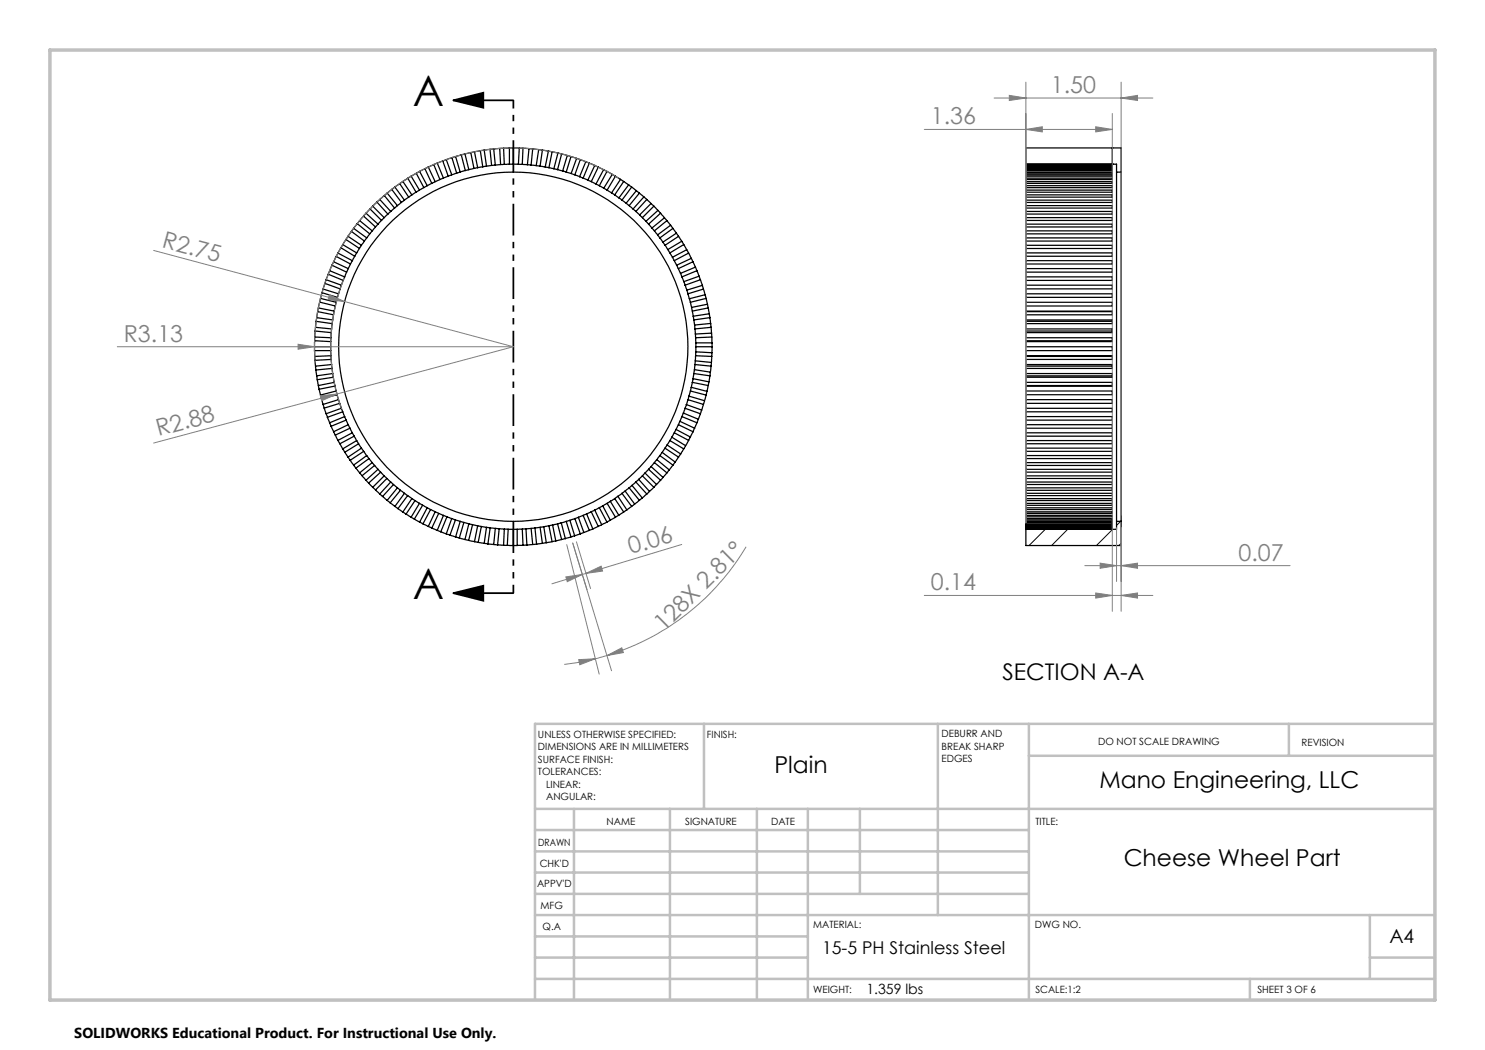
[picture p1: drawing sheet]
<svg xmlns="http://www.w3.org/2000/svg" width="297mm" height="210mm" viewBox="0 0 297 210" stroke-linecap="round" stroke-linejoin="round" font-family="sans-serif">
<g fill="none" stroke="#000" stroke-width=".25">
<path d="M76 39.9l-.6 .5M76 39.9l2.1 2.4M76.9 39.1l-.9 .8M76.9 39.1l2 2.5M77.4 38.6l-.5 .5M77.4 38.6l2.1 2.5M78.4 37.9l-1 .7M78.4 37.9l1.9 2.6M79 37.4l-.6 .5M79 37.4l1.9 2.6M79.9 36.7l-.9 .7M79.9 36.7l1.8 2.7"/>
<path d="M80.6 36.3l-.7 .4M80.6 36.3l1.8 2.7M81.6 35.7l-1 .6M81.6 35.7l1.6 2.7M81.7 39.4l-.8 .6M82.2 35.2l-.6 .5M82.2 35.2l1.7 2.8M82.4 39l-.7 .4M83.2 38.4l-.8 .6M83.3 34.7l-1.1 .5M83.3 34.7l1.5 2.8M83.9 38l-.7 .4"/>
<path d="M83.9 34.3l-.6 .4M83.9 34.3l1.5 2.8M84.8 37.5l-.9 .5M85 33.8l-1.1 .5M85 33.8l1.4 2.9M85.4 37.1l-.6 .4M85.7 33.4l-.7 .4M85.7 33.4l1.3 2.9M86.4 36.7l-1 .4M86.7 32.9l-1 .5M86.7 32.9l1.3 3M87 36.3l-.6 .4"/>
<path d="M87.5 32.6l-.8 .3M87.5 32.6l1.2 3M88 35.9l-1 .4M88.5 32.2l-1 .4M88.5 32.2l1.1 3M88.7 35.6l-.7 .3M89.3 31.9l-.8 .3M89.3 31.9l1 3.1M89.6 35.2l-.9 .4M90.3 35l-.7 .2M90.4 31.5l-1.1 .4M90.4 31.5l.9 3.1"/>
<path d="M91.1 31.3l-.7 .2M91.1 31.3l.9 3.1M91.3 34.6l-1 .4M92 34.4l-.7 .2M92.3 31l-1.2 .3M92.3 31l.8 3.1M93 30.8l-.7 .2M93 30.8l.8 3.1M93.1 34.1l-1.1 .3M93.8 33.9l-.7 .2M94.2 30.5l-1.2 .3M94.2 30.5l.6 3.2"/>
<path d="M94.8 33.7l-1 .2M94.9 30.4l-.7 .1M94.9 30.4l.6 3.1M95.5 33.5l-.7 .2M96.1 30.2l-1.2 .2M96.1 30.2l.5 3.2M96.6 33.4l-1.1 .1M96.8 30l-.7 .2M96.8 30l.5 3.2M97.3 33.2l-.7 .2M98 29.9l-1.2 .1M98 29.9l.3 3.2"/>
<path d="M98.3 33.1l-1 .1M98.7 29.8l-.7 .1M98.7 29.8l.4 3.2M99.1 33l-.8 .1M99.9 29.7l-1.2 .1M99.9 29.7l.2 3.2M100.1 32.9l-1 .1M100.7 29.7h-.8M100.7 29.7l.2 3.2M100.9 32.9h-.8M101.9 32.8l-1 .1M101.9 29.6l-1.2 .1"/>
<path d="M101.9 32.8h.8M101.9 29.6h.8M101.9 29.6v3.2M102.7 32.8h1M102.7 29.6h1.2M102.7 29.6v3.2M103.7 32.8l.8 .1M103.9 29.6l.7 .1M103.9 29.6l-.2 3.2M104.5 32.9h1M104.6 29.7h1.2M104.6 29.7l-.1 3.2"/>
<path d="M105.5 32.9l.7 .1M105.8 29.7l.7 .1M105.8 29.7l-.3 3.2M106.2 33l1 .1M106.5 29.8l1.2 .1M106.5 29.8l-.3 3.2M107.2 33.1l.8 .1M107.7 29.9l.8 .1M107.7 29.9l-.5 3.2M108 33.2l1 .2M108.5 30l1.2 .2M108.5 30l-.5 3.2"/>
<path d="M109 33.4l.8 .1M109.7 30.2l.7 .2M109.7 30.2l-.7 3.2M109.8 33.5l1 .3M110.4 30.4l1.2 .2M110.4 30.4l-.6 3.1M110.8 33.8l.7 .1M111.5 33.9l1 .3M111.6 30.6l.7 .2M111.6 30.6l-.8 3.2M112.3 30.8l1.2 .3M112.3 30.8l-.8 3.1"/>
<path d="M112.5 34.2l.7 .2M113.2 34.4l1 .3M113.5 31.1l.7 .2M113.5 31.1l-1 3.1M114.2 31.3l1.1 .4M114.2 31.3l-1 3.1M114.2 34.7l.8 .3M115 35l.9 .3M115.3 31.7l.8 .2M115.3 31.7l-1.1 3M115.9 35.3l.7 .3M116.1 31.9l1.1 .4"/>
<path d="M116.1 31.9l-1.1 3.1M116.6 35.6l1 .4M117.2 32.3l.7 .3M117.2 32.3l-1.3 3M117.6 36l.7 .3M117.9 32.6l1.1 .5M117.9 32.6l-1.3 3M118.3 36.3l.9 .5M119 33.1l.7 .3M119 33.1l-1.4 2.9M119.2 36.8l.7 .3M119.7 33.4l1 .5"/>
<path d="M119.7 33.4l-1.4 2.9M119.9 37.1l.9 .5M120.7 33.9l.7 .4M120.7 33.9l-1.5 2.9M120.8 37.6l.6 .4M121.4 34.3l1 .6M121.4 34.3l-1.5 2.8M121.4 38l.9 .6M122.3 38.6l.6 .4M122.4 34.9l.7 .3M122.4 34.9l-1.6 2.7M122.9 39l.9 .6"/>
<path d="M123.1 35.2l1 .7M123.1 35.2l-1.7 2.8M123.8 39.6l.6 .4M124.1 35.9l.6 .4M124.1 35.9l-1.8 2.7M124.7 36.3l1 .7M124.7 36.3l-1.8 2.7M125.7 37l.6 .4M125.7 37l-1.9 2.6M126.3 37.4l1 .7M126.3 37.4l-1.9 2.6M127.3 38.1l.6 .5"/>
<path d="M127.3 38.1l-2.1 2.5M127.9 38.6l.9 .8M127.9 38.6l-2.1 2.5M128.8 39.4l.6 .5M128.8 39.4l-2.2 2.4M129.4 39.9l.8 .8M129.4 39.9l-2.2 2.4M205.2 39.4v.6M205.2 39h17.3v.4h-17.3M205.2 38.4v.6M205.2 38h17.3v.4h-17.3M205.2 37.5v.5"/>
<path d="M205.2 37.1h17.3v.4h-17.3M205.2 36.7v.4M205.2 36.3h17.3v.4h-17.3M205.2 35.9v.4M205.2 35.6h17.3v.3h-17.3M205.2 35.2v.4M205.2 35h17.3v.2h-17.3M205.2 34.6v.4M205.2 34.4h17.3v.2h-17.3M205.2 34.1v.3M205.2 33.9h17.3v.2h-17.3M205.2 33.7v.2"/>
<path d="M205.2 33.5h17.3v.2h-17.3M205.2 33.4v.1M205.2 33.2h17.3v.2h-17.3M205.2 33.1v.1M205.2 33h17.3l-17.3 .1M205.2 32.9v.1M205.2 32.8v.1M205.2 32.8h18.1v1.6M205.2 32.9v-3.3h19v4.8M205.2 33v.1M205.2 33.2v.2M205.2 33.5v.2"/>
<path d="M205.2 33.9v.2M205.2 34.4v.2M205.2 35v.2M205.2 35.6v.3M205.2 36.3v.4M205.2 37.1v.4M205.2 38v.4M205.2 39v.4M222.5 32.9h-17.3M222.5 32.8h.1M222.5 29.6v3.2M223.3 34.4v69.9"/>
<path d="M223.3 34.4h.9M224.2 34.4v69.9M64.1 59.7l-.2 .7M64.1 59.7l3.1 .8M64.4 58.6l-.3 1.1M64.4 58.6l3.1 .9M64.6 57.8l-.2 .8M64.6 57.8l3.1 1M65 56.7l-.4 1.1M65 56.7l3 1.1M65.2 55.9l-.2 .8M65.2 55.9l3.1 1.1"/>
<path d="M65.7 54.8l-.5 1.1M65.7 54.8l3 1.3M65.9 54.1l-.2 .7M65.9 54.1l3 1.3M66.4 53l-.5 1.1M66.4 53l2.9 1.4M66.7 52.3l-.3 .7M66.7 52.3l2.9 1.4M67.2 51.3l-.5 1M67.2 51.3l2.9 1.5M67.5 59.5l-.3 1M67.6 50.6l-.4 .7"/>
<path d="M67.6 50.6l2.8 1.5M67.7 58.8l-.2 .7M68 57.8l-.3 1M68.2 49.6l-.6 1M68.2 49.6l2.7 1.7M68.3 57l-.3 .8M68.5 48.9l-.3 .7M68.5 48.9l2.8 1.7M68.7 56.1l-.4 .9M68.9 55.4l-.2 .7M69.2 47.9l-.7 1M69.2 47.9l2.7 1.8"/>
<path d="M69.3 54.4l-.4 1M69.6 47.3l-.4 .6M69.6 47.3l2.7 1.8M69.6 53.7l-.3 .7M70.1 52.8l-.5 .9M70.3 46.3l-.7 1M70.3 46.3l2.6 1.9M70.4 52.1l-.3 .7M70.7 45.7l-.4 .6M70.7 45.7l2.6 1.9M70.9 51.3l-.5 .8M71.3 50.6l-.4 .7"/>
<path d="M71.4 44.7l-.7 1M71.4 44.7l2.5 2.1M71.9 49.7l-.6 .9M71.9 44.1l-.5 .6M71.9 44.1l2.5 2.1M72.3 49.1l-.4 .6M72.7 43.2l-.8 .9M72.7 43.2l2.4 2.2M72.9 48.2l-.6 .9M73.2 42.6l-.5 .6M73.2 42.6l2.4 2.2M73.3 47.6l-.4 .6"/>
<path d="M73.9 46.8l-.6 .8M74 41.8l-.8 .8M74 41.8l2.3 2.3M74.4 46.2l-.5 .6M74.5 41.2l-.5 .6M74.5 41.2l2.3 2.3M75.1 45.4l-.7 .8M75.4 40.4l-.9 .8M75.4 40.4l2.2 2.4M75.6 44.8l-.5 .6M76.3 44.1l-.7 .7M76.8 43.5l-.5 .6"/>
<path d="M77.6 42.8l-.8 .7M78.1 42.3l-.5 .5M78.9 41.6l-.8 .7M79.5 41.1l-.6 .5M80.3 40.5l-.8 .6M80.9 40l-.6 .5M124.4 40l.8 .6M125.2 40.6l.6 .5M125.8 41.1l.8 .7M126.6 41.8l.6 .5M127.2 42.3l.7 .7M127.9 43l.6 .5"/>
<path d="M128.5 43.5l.7 .8M129.2 44.3l.5 .5M129.7 44.8l.7 .8M130.2 40.7l.6 .5M130.2 40.7l-2.3 2.3M130.4 45.6l.5 .6M130.8 41.2l.8 .9M130.8 41.2l-2.3 2.3M130.9 46.2l.6 .8M131.5 47l.5 .6M131.6 42.1l.5 .5M131.6 42.1l-2.4 2.2"/>
<path d="M132 47.6l.6 .8M132.1 42.6l.8 1M132.1 42.6l-2.4 2.2M132.6 48.4l.4 .7M132.9 43.6l.5 .5M132.9 43.6l-2.5 2M133 49.1l.6 .8M133.4 44.1l.7 .9M133.4 44.1l-2.5 2.1M133.6 49.9l.4 .7M134 50.6l.5 .9M134.1 45l.5 .7"/>
<path d="M134.1 45l-2.6 2M134.5 51.5l.4 .6M134.6 45.7l.7 .9M134.6 45.7l-2.6 1.9M134.9 52.1l.4 .9M135.3 46.6l.4 .7M135.3 46.6l-2.7 1.8M135.3 53l.4 .7M135.7 53.7l.4 1M135.7 47.3l.6 1M135.7 47.3l-2.7 1.8M136.1 54.7l.3 .7"/>
<path d="M136.3 48.3l.4 .6M136.3 48.3l-2.7 1.6M136.4 55.4l.4 .9M136.7 48.9l.6 1M136.7 48.9l-2.7 1.7M136.8 56.3l.2 .7M137 57l.4 1M137.3 49.9l.4 .7M137.3 49.9l-2.8 1.6M137.4 58l.2 .8M137.6 58.8l.3 1M137.7 50.6l.6 1.1"/>
<path d="M137.7 50.6l-2.8 1.5M137.9 59.8l.2 .7M138.3 51.7l.3 .6M138.3 51.7l-3 1.3M138.6 52.3l.5 1.1M138.6 52.3l-2.9 1.4M139.1 53.4l.3 .7M139.1 53.4l-3 1.3M139.4 54.1l.4 1.1M139.4 54.1l-3 1.3M139.8 55.2l.3 .7M139.8 55.2l-3 1.1"/>
<path d="M140.1 55.9l.4 1.2M140.1 55.9l-3.1 1.1M140.5 57.1l.2 .7M140.5 57.1l-3.1 .9M140.7 57.8l.3 1.1M140.7 57.8l-3.1 1M141 58.9l.2 .8M141 58.9l-3.1 .9M141.2 59.7l.3 1.1M141.2 59.7l-3.1 .8M205.2 59.5v1M205.2 58.8h17.3v.7h-17.3"/>
<path d="M205.2 57.8v1M205.2 57h17.3v.8h-17.3M205.2 56.1v.9M205.2 55.4h17.3v.7h-17.3M205.2 54.4v1M205.2 53.7h17.3v.7h-17.3M205.2 52.8v.9M205.2 52.1h17.3v.7h-17.3M205.2 51.3v.8M205.2 50.6h17.3v.7h-17.3M205.2 49.7v.9M205.2 49.1h17.3v.6h-17.3"/>
<path d="M205.2 48.2v.9M205.2 47.6h17.3v.6h-17.3M205.2 46.8v.8M205.2 46.2h17.3v.6h-17.3M205.2 45.4v.8M205.2 44.8h17.3v.6h-17.3M205.2 44.1v.7M205.2 43.5h17.3v.6h-17.3M205.2 42.8v.7M205.2 42.3h17.3v.5h-17.3M205.2 41.6v.7M205.2 41.1h17.3v.5h-17.3"/>
<path d="M205.2 40.5v.6M205.2 40h17.3v.5h-17.3M205.2 40v.5M205.2 41.1v.5M205.2 42.3v.5M205.2 43.5v.6M205.2 44.8v.6M205.2 46.2v.6M205.2 47.6v.6M205.2 49.1v.6M205.2 50.6v.7M205.2 52.1v.7"/>
<path d="M205.2 53.7v.7M205.2 55.4v.7M205.2 57v.8M205.2 58.8v.7M62.9 70.1v1.2M62.9 69.3v.8M62.9 70.1h3.2M62.9 69.3h3.2M62.9 68.1v1.2M62.9 71.3l.1 .8M62.9 67.4v.7M62.9 68.1l3.2 .2"/>
<path d="M62.9 67.4l3.3 .1M63 72.1l.1 1.1M63 66.2l-.1 1.2M63 66.2l3.3 .3M63.1 73.2l.1 .8M63.1 65.5l-.1 .7M63.1 65.5l3.2 .3M63.2 74l.1 1.2M63.2 64.3l-.1 1.2M63.2 64.3l3.2 .4M63.3 75.2l.2 .7M63.3 63.5l-.1 .8"/>
<path d="M63.3 63.5l3.2 .5M63.5 75.9l.2 1.2M63.5 62.3l-.2 1.2M63.5 62.3l3.2 .7M63.7 77.1l.1 .7M63.7 61.6l-.2 .7M63.7 61.6l3.2 .6M63.8 77.8l.3 1.2M63.9 60.4l-.2 1.2M63.9 60.4l3.2 .8M64.1 79l.2 .8M64.3 79.8l.3 1.1"/>
<path d="M66.1 70.1l.1 1M66.1 68.3v1M66.1 69.3v.8M66.2 71.1v.8M66.2 67.5l-.1 .8M66.2 71.1l-3.3 .2M66.2 71.9l.1 1M66.2 71.9l-3.2 .2M66.3 66.5l-.1 1M66.3 72.9l.1 .8M66.3 65.8v.7M66.3 72.9l-3.2 .3"/>
<path d="M66.4 73.7l.1 1M66.4 73.7l-3.2 .3M66.4 64.7l-.1 1.1M66.5 74.7l.2 .8M66.5 64l-.1 .7M66.5 74.7l-3.2 .5M66.7 75.5l.2 1M66.7 75.5l-3.2 .4M66.7 63l-.2 1M66.9 76.5l.1 .7M66.9 62.2l-.2 .8M66.9 76.5l-3.2 .6"/>
<path d="M67 77.2l.2 1M67 77.2l-3.2 .6M67.1 61.2l-.2 1M67.2 78.2l.2 .7M67.2 60.5l-.1 .7M67.2 78.2l-3.1 .8M67.4 78.9l.3 1M67.4 78.9l-3.1 .9M67.7 79.9l.2 .8M67.7 79.9l-3.1 1M137.6 79.9l-.3 1M137.6 79.9l3.1 1"/>
<path d="M137.8 79.2l-.2 .7M137.8 79.2l3.1 .9M138.1 78.2l-.3 1M138.1 60.5l.2 1M138.1 78.2l3.1 .8M138.3 77.5l-.2 .7M138.3 77.5l3.1 .8M138.3 61.5l.2 .7M138.5 76.5l-.2 1M138.5 62.2l.1 1M138.5 76.5l3.1 .6M138.6 75.7l-.1 .8"/>
<path d="M138.6 75.7l3.2 .7M138.6 63.2l.2 .8M138.8 74.7l-.2 1M138.8 64l.1 1M138.8 74.7l3.2 .5M138.9 73.9l-.1 .8M138.9 73.9l3.2 .5M138.9 65l.1 .8M139 72.9l-.1 1M139 65.8l.1 1M139 72.9l3.2 .3M139.1 72.2l-.1 .7"/>
<path d="M139.1 66.8v.7M139.1 72.2l3.2 .3M139.1 71.1v1.1M139.1 67.5l.1 1.1M139.1 71.1l3.2 .2M139.2 69.3v1.1M139.2 70.4l-.1 .7M139.2 68.6v.7M139.2 70.4l3.2 .1M139.2 69.3h3.2M139.2 68.6h3.2M141.2 79l-.3 1.1"/>
<path d="M141.4 78.3l-.2 .7M141.5 60.8l.1 .8M141.5 60.8l-3.2 .7M141.6 77.1l-.2 1.2M141.6 61.6l.3 1.2M141.6 61.6l-3.1 .6M141.8 76.4l-.2 .7M141.9 62.8l.1 .7M141.9 62.8l-3.3 .4M142 75.2l-.2 1.2M142 63.5l.1 1.2M142 63.5l-3.2 .5"/>
<path d="M142.1 74.4l-.1 .8M142.1 64.7l.1 .8M142.1 64.7l-3.2 .3M142.2 73.2l-.1 1.2M142.2 65.5l.1 1.1M142.2 65.5l-3.2 .3M142.3 72.5l-.1 .7M142.3 66.6v.8M142.3 66.6l-3.2 .2M142.3 71.3v1.2M142.3 67.4l.1 1.2M142.3 67.4l-3.2 .1"/>
<path d="M142.4 70.5l-.1 .8M142.4 69.3v1.2M142.4 68.6v.7M205.2 79.9h17.3v.8h-17.3M205.2 78.9v1M205.2 78.2h17.3v.7h-17.3M205.2 76.5h17.3v.7h-17.3v1M205.2 74.7h17.3v.8h-17.3v1M205.2 72.9h17.3v.8h-17.3v1M205.2 71.1h17.3v.8h-17.3v1M205.2 68.3v1h17.3v.8h-17.3v1M205.2 66.5v1h17.3v.8h-17.3"/>
<path d="M205.2 64.7v1.1h17.3v.7h-17.3M205.2 63v1h17.3v.7h-17.3M205.2 61.2v1h17.3v.8h-17.3M205.2 60.5h17.3v.7h-17.3M205.2 60.5v.7M205.2 71.1v.2h17.3M205.2 72.9v.3h17.3M205.2 74.7v.5h17.3M205.2 76.5v.6h17.3M205.2 78.2v.7M205.2 79.9v.8M222.5 62.3h-17.3v.7"/>
<path d="M222.5 64.3h-17.3v.4M222.5 66.2h-17.3v.3M222.5 68.1h-17.3v.2M64.6 80.9l.2 .7M64.8 81.6l.4 1.2M65.2 82.8l.3 .7M65.5 83.5l.4 1.1M65.9 84.6l.3 .7M66.2 85.3l.5 1.1M66.7 86.4l.4 .6M67.1 87l.5 1.1M67.6 88.1l.4 .7"/>
<path d="M67.9 80.7l.4 1M67.9 80.7l-3.1 .9M68 88.8l.5 1M68.3 81.7l.2 .7M68.3 81.7l-3.1 1.1M68.5 82.4l.4 .9M68.5 89.8l.5 .6M68.5 82.4l-3 1.1M68.9 83.3l.3 .7M68.9 83.3l-3 1.3M69 90.4l.6 1M69.2 84l.4 .9"/>
<path d="M69.2 84l-3 1.3M69.6 91.4l.4 .7M69.6 84.9l.4 .7M69.6 84.9l-2.9 1.5M70 85.6l.4 1M70 85.6l-2.9 1.4M70 92.1l.7 .9M70.4 86.6l.4 .6M70.4 86.6l-2.8 1.5M70.7 93l.5 .6M70.8 87.2l.5 .9M70.8 87.2l-2.8 1.6"/>
<path d="M71.2 93.6l.7 1M71.3 88.1l.4 .7M71.3 88.1l-2.8 1.7M71.7 88.8l.6 .8M71.7 88.8l-2.7 1.6M71.9 94.6l.5 .5M72.3 89.6l.4 .7M72.3 89.6l-2.7 1.8M72.4 95.1l.8 1M72.7 90.3l.6 .8M72.7 90.3l-2.7 1.8M73.2 96.1l.5 .5"/>
<path d="M73.3 91.1l.5 .6M73.3 91.1l-2.6 1.9M73.7 96.6l.8 .9M73.8 91.7l.6 .8M73.8 91.7l-2.6 1.9M74.4 92.5l.5 .6M74.4 92.5l-2.5 2.1M74.5 97.5l.6 .5M74.9 93.1l.7 .8M74.9 93.1l-2.5 2M75.1 98l.9 .8M75.6 93.9l.5 .5"/>
<path d="M75.6 93.9l-2.4 2.2M76 98.8l.5 .5M76.1 94.4l.7 .8M76.1 94.4l-2.4 2.2M76.5 99.3l.9 .8M76.8 95.2l.6 .5M76.8 95.2l-2.3 2.3M77.4 95.7l.7 .7M77.4 95.7l-2.3 2.3M78.1 96.4l.6 .5M78.1 96.4l-2.1 2.4M78.7 96.9l.8 .7"/>
<path d="M78.7 96.9l-2.2 2.4M79.5 97.6l.6 .5M79.5 97.6l-2.1 2.5M80.1 98.1l.8 .6M80.1 98.1l-2.1 2.5M80.9 98.7l.6 .4M80.9 98.7l-1.9 2.6M81.5 99.1l.9 .6M81.5 99.1l-1.9 2.6M82.4 99.7l.6 .4M82.4 99.7l-1.8 2.7M122.9 99.7l-.8 .6"/>
<path d="M122.9 99.7l1.8 2.7M123.6 99.3l-.7 .4M123.6 99.3l1.8 2.7M124.4 98.7l-.8 .6M124.4 98.7l1.9 2.6M125 98.2l-.6 .5M125 98.2l1.9 2.6M125.8 97.6l-.8 .6M125.8 97.6l2.1 2.5M126.4 97.1l-.6 .5M126.4 97.1l2 2.5M127.2 96.4l-.8 .7"/>
<path d="M127.2 96.4l2.2 2.4M127.7 95.9l-.5 .5M127.7 95.9l2.2 2.4M128.4 99.6l-.5 .5M128.5 95.2l-.8 .7M128.5 95.2l2.3 2.3M129 94.6l-.5 .6M129 94.6l2.3 2.3M129.4 98.8l-1 .8M129.7 93.9l-.7 .7M129.7 93.9l2.4 2.2M129.9 98.3l-.5 .5"/>
<path d="M130.2 93.3l-.5 .6M130.2 93.3l2.4 2.2M130.8 97.5l-.9 .8M130.9 92.5l-.7 .8M130.9 92.5l2.5 2.1M131.3 96.9l-.5 .6M131.4 91.9l-.5 .6M131.4 91.9l2.4 2.1M132 91.1l-.6 .8M132 91.1l2.6 1.9M132.1 96.1l-.8 .8M132.4 90.5l-.4 .6"/>
<path d="M132.4 90.5l2.6 1.9M132.6 95.5l-.5 .6M133 89.6l-.6 .9M133 89.6l2.7 1.8M133.4 94.6l-.8 .9M133.4 89l-.4 .6M133.4 89l2.7 1.8M133.8 94l-.4 .6M134 88.1l-.6 .9M134 88.1l2.7 1.7M134.4 87.4l-.4 .7M134.4 87.4l2.7 1.7"/>
<path d="M134.6 93l-.8 1M134.9 86.6l-.5 .8M134.9 86.6l2.8 1.5M135 92.4l-.4 .6M135.2 85.9l-.3 .7M135.2 85.9l2.9 1.5M135.7 84.9l-.5 1M135.7 84.9l2.9 1.5M135.7 91.4l-.7 1M136 84.3l-.3 .6M136 84.3l2.9 1.3M136.1 90.8l-.4 .6"/>
<path d="M136.4 83.3l-.4 1M136.4 83.3l3 1.3M136.7 82.6l-.3 .7M136.7 82.6l3 1.2M136.7 89.8l-.6 1M137 81.7l-.3 .9M137 81.7l3.1 1.1M137.1 89.1l-.4 .7M137.3 80.9l-.3 .8M137.3 80.9l3 1.1M137.7 88.1l-.6 1M138.1 87.4l-.4 .7"/>
<path d="M138.6 86.4l-.5 1M138.9 85.6l-.3 .8M139.4 84.6l-.5 1M139.7 83.8l-.3 .8M140.1 82.8l-.4 1M140.3 82l-.2 .8M140.7 80.9l-.4 1.1M140.9 80.1l-.2 .8M205.2 99.7h17.3v.4h-17.3M205.2 99.1v.6M205.2 98.7h17.3v.4h-17.3M205.2 98.1v.6"/>
<path d="M205.2 97.6h17.3v.5h-17.3M205.2 96.9v.7M205.2 96.4h17.3v.5h-17.3M205.2 95.7v.7M205.2 95.2h17.3v.5h-17.3M205.2 94.4v.8M205.2 93.9h17.3v.5h-17.3M205.2 93.1v.8M205.2 92.5h17.3v.6h-17.3M205.2 91.7v.8M205.2 91.1h17.3v.6h-17.3M205.2 90.3v.8"/>
<path d="M205.2 89.6h17.3v.7h-17.3M205.2 88.8v.8M205.2 88.1h17.3v.7h-17.3M205.2 87.2v.9M205.2 86.6h17.3v.6h-17.3M205.2 85.6v1M205.2 84.9h17.3v.7h-17.3M205.2 84v.9M205.2 83.3h17.3v.7h-17.3M205.2 82.4v.9M205.2 81.7h17.3v.7h-17.3M205.2 80.7v1"/>
<path d="M205.2 81.7v.7M205.2 83.3v.7M205.2 84.9v.7M205.2 86.6v.6M205.2 88.1v.7M205.2 89.6v.7M205.2 91.1v.6M205.2 92.5v.6M205.2 93.9v.5M205.2 95.2v.5M205.2 96.4v.5M205.2 97.6v.5"/>
<path d="M205.2 98.7v.4M205.2 99.7v.4M77.4 100.1l.6 .5M78 100.6l1 .7M79 101.3l.6 .4M79.6 101.7l1 .7M80.6 102.4l.6 .4M81.2 102.8l1 .6M82.2 103.4l.7 .4M82.9 103.8l1 .6M83 100.1l.9 .6M83 100.1l-1.8 2.7"/>
<path d="M83.9 100.7l.6 .4M83.9 100.7l-1.7 2.7M83.9 104.4l.7 .4M84.5 101.1l.9 .5M84.5 101.1l-1.6 2.7M84.6 104.8l1.1 .5M85.4 101.6l.7 .3M85.4 101.6l-1.5 2.8M85.7 105.3l.7 .3M86.1 101.9l.9 .5M86.1 101.9l-1.5 2.9M86.4 105.6l1.1 .5"/>
<path d="M87 102.4l.7 .3M87 102.4l-1.3 2.9M87.5 106.1l.7 .3M87.7 102.7l1 .4M87.7 102.7l-1.3 2.9M88.2 106.4l1.1 .4M88.7 103.1l.7 .3M88.7 103.1l-1.2 3M89.3 106.8l.7 .2M89.4 103.4l.9 .3M89.4 103.4l-1.2 3M90 107l1.1 .4"/>
<path d="M90.3 103.7l.8 .3M90.3 103.7l-1 3.1M91.1 104l.9 .3M91.1 104l-1.1 3M91.1 107.4l.8 .2M91.9 107.6l1.1 .3M92 104.3l.8 .2M92 104.3l-.9 3.1M92.8 104.5l1 .3M92.8 104.5l-.9 3.1M93 107.9l.7 .2M93.7 108.1l1.2 .2"/>
<path d="M93.8 104.8l.7 .1M93.8 104.8l-.8 3.1M94.5 104.9l1 .3M94.5 104.9l-.8 3.2M94.9 108.3l.7 .2M95.5 105.2l.8 .1M95.5 105.2l-.6 3.1M95.6 108.5l1.2 .2M96.3 105.3l1 .2M96.3 105.3l-.7 3.2M96.8 108.7l.8 .1M97.3 105.5l.7 .1"/>
<path d="M97.3 105.5l-.5 3.2M97.6 108.8l1.1 .1M98 105.6l1.1 .1M98 105.6l-.4 3.2M98.7 108.9l.8 .1M99.1 105.7l.7 .1M99.1 105.7l-.4 3.2M99.5 109h1.2M99.8 105.8h1.1M99.8 105.8l-.3 3.2M100.7 109l.8 .1M100.9 105.8l.7 .1"/>
<path d="M100.9 105.8l-.2 3.2M101.5 109.1h1.2M101.6 105.9h1.1M101.6 105.9l-.1 3.2M102.7 105.9h.7M102.7 109.1h.7M102.7 105.9v3.2M103.4 105.9v3.2M104.5 105.8l-1.1 .1M104.5 105.8l.1 3.2M104.6 109l-1.2 .1M105.2 105.8h-.7"/>
<path d="M105.2 105.8l.2 3.2M105.4 109h-.8M106.2 105.7l-1 .1M106.2 105.7l.3 3.2M106.5 108.9l-1.1 .1M107 105.6l-.8 .1M107 105.6l.3 3.2M107.3 108.8l-.8 .1M108 105.5l-1 .1M108 105.5l.5 3.2M108.5 108.7l-1.2 .1M108.8 105.3l-.8 .2"/>
<path d="M108.8 105.3l.5 3.2M109.3 108.5l-.8 .2M109.8 105.2l-1 .1M109.8 105.2l.6 3.1M110.4 108.3l-1.1 .2M110.5 105l-.7 .2M110.5 105l.7 3.2M111.2 108.2l-.8 .1M111.5 104.8l-1 .2M111.5 104.8l.8 3.1M112.3 104.6l-.8 .2M112.3 104.6l.8 3.1"/>
<path d="M112.3 107.9l-1.1 .3M113.1 107.7l-.8 .2M113.2 104.3l-.9 .3M113.2 104.3l1 3.1M114 104.1l-.8 .2M114 104.1l.9 3.1M114.2 107.4l-1.1 .3M114.9 107.2l-.7 .2M115 103.7l-1 .4M115 103.7l1.1 3.1M115.7 103.5l-.7 .2M115.7 103.5l1.1 3"/>
<path d="M116.1 106.8l-1.2 .4M116.6 103.1l-.9 .4M116.6 103.1l1.3 3M116.8 106.5l-.7 .3M117.3 102.8l-.7 .3M117.3 102.8l1.3 3M117.9 106.1l-1.1 .4M118.3 102.4l-1 .4M118.3 102.4l1.4 2.9M118.6 105.8l-.7 .3M119 102l-.7 .4M119 102l1.3 2.9"/>
<path d="M119.7 105.3l-1.1 .5M119.9 101.6l-.9 .4M119.9 101.6l1.5 2.8M120.3 104.9l-.6 .4M120.5 101.2l-.6 .4M120.5 101.2l1.6 2.8M121.4 104.4l-1.1 .5M121.4 100.7l-.9 .5M121.4 100.7l1.7 2.7M122.1 104l-.7 .4M122.1 100.3l-.7 .4M122.1 100.3l1.7 2.7"/>
<path d="M123.1 103.4l-1 .6M123.8 103l-.7 .4M124.7 102.4l-.9 .6M125.4 102l-.7 .4M126.3 101.3l-.9 .7M126.9 100.8l-.6 .5M127.9 100.1l-1 .7M205.2 105.9h.1M205.2 105.8h.1M205.2 105.7h17.3l-17.3 .1M205.2 105.6v.1M205.2 105.5h17.3v.1h-17.3"/>
<path d="M205.2 105.3v.2M205.2 105.2h17.3v.1h-17.3M205.2 104.9v.3M205.2 104.8h17.3v.1h-17.3M205.2 104.5v.3M205.2 104.3h17.3v.2h-17.3M205.2 104v.3M205.2 103.7h17.3v.3h-17.3M205.2 103.4v.3M205.2 103.1h17.3v.3h-17.3M205.2 102.7v.4M205.2 102.4h17.3v.3h-17.3"/>
<path d="M205.2 101.9v.5M205.2 101.6h17.3v.3h-17.3M205.2 101.1v.5M205.2 100.7h17.3v.4h-17.3M205.2 100.1v.6M205.2 100.7v.4M205.2 101.6v.3M205.2 102.4v.3M205.2 103.1v.3M205.2 103.7v.3M205.2 104.3v.2M205.2 104.8v.1"/>
<path d="M205.2 105.2v.1M205.2 105.5v.1M205.2 105.7v.1M205.2 105.8l17.3 .1M223.3 104.3v1.6h-18.1M223.3 104.3h.9M224.2 104.3v4.8h-19v-3.3"/>
<circle cx="102.7" cy="69.4" r="34.9"/>
</g>
<path d="M222.5 29.6h.1M209.1 105.9l-3.3 3.2M213.5 105.9l-3.2 3.2M222.5 105.9l-3.2 3.2M224.1 104.3l-.8 .8M224.2 108.7l-.4 .4" fill="none" stroke="#000" stroke-width=".2"/>
<path d="M90.7 20.1l6-1.6v3zM90.7 20.1h12M90.7 118.6l6-1.5v3zM90.7 118.6h12" fill="none" stroke="#000" stroke-width=".35"/>
<g fill="none" stroke="#808080" stroke-width=".2">
<path d="M198.8 19.6h31.8M201.9 19.1l3.3 .5-3.3 .5zM205.2 16.4v88.2M224.2 19.6l3.3-.5v1zM224.2 16.4v86.6M123.7 35.6a39.7 39.7 0 0 0-41.7-.2 39.7 39.7 0 0 0-19 37.1M184.9 25.9h37.6M205.2 25.9l3.3-.5v1zM219.1 25.4l3.4 .5-3.4 .5zM222.5 22.7v99.6M30.7 50.1l38.2 10.2M65.9 59l3 1.3-3.3-.4z"/>
<path d="M68.8 55.6a36.4 36.4 0 0 0-.5 26.2M23.5 69.3h79.2M59.6 68.9l3.3 .4-3.3 .5zM64.1 79.2l3.3-.4-3.1 1.3zM68.9 60.3l33.8 9M102.7 69.3l-72 19.3M113.2 115.4l3.3-.5-3 1.4zM113.3 108.9l6.5 25.9M114.5 108.6l7.8 25.6M115.3 108.4l2.8 9.3M116.5 114.9l-6.1 1.9M117.2 114.7l3-1.5 .3 1z"/>
<path d="M117.2 114.7l-.7 .2M136.3 108.9l-19.1 5.8M149.2 109.4a49.1 49.1 0 0 1-27.8 21.7M184.9 119.1h45.7M217 113.1h41M219.1 118.6l3.4 .5-3.4 .5zM220 112.6l3.3 .5-3.3 .6zM223.3 105.5v10.8M224.2 119.1l3.3-.5v1zM224.2 113.1l3.3-.5v1.1zM224.2 105.5v16.8M115.7 131.9l3.4-.1-3.1 1.2z"/>
<path d="M119.1 131.8l-2.3 .5-3.9 .6M121.4 131.1l3-1.5 .3 .9zM121.4 131.1l-2.3 .7"/>
</g>
<path d="M102.7 20v98.6" fill="none" stroke="#000" stroke-width=".35" stroke-dasharray="6.3 1.3 1.3 1.3 1.3 1.3" stroke-dashoffset="4.7" stroke-linecap="butt"/>
<g fill="none" stroke="#c0c0c0" stroke-width=".5">
<path d="M140.8 144.8v17M187.6 144.8v38.2M205.8 144.8v55.2M205.8 151.2h81.2M257.8 144.8v6.4M287 144.8h-180v55.2M107 161.8h180M107 178.8h98.8M107 174.5h98.8M107 170.3h98.8M107 166h98.8M114.8 161.8v38.2"/>
<path d="M134 161.8v38.2M151.4 161.8v38.2M161.6 161.8v38.2M172 161.8v17M107 195.8h180M107 191.5h54.6M107 187.3h54.6M107 183h180M250 195.8v4.2M274 191.5h13M274 183v12.8"/>
</g>
<path d="M10 10h277v190h-277z" fill="none" stroke="#c0c0c0" stroke-width=".7"/>
<path d="M90.7 20.1l6-1.6v3zM90.7 118.6l6-1.5v3z" fill="#000"/>
<g fill="#808080">
<path d="M65.9 59l3 1.3-3.3-.4z"/>
<path d="M59.6 68.9l3.3 .4-3.3 .5z"/>
<path d="M64.1 79.2l3.3-.4-3.1 1.3z"/>
<path d="M113.2 115.4l3.3-.5-3 1.4zM117.2 114.7l3-1.5 .3 1z"/>
<path d="M115.7 131.9l3.4-.1-3.1 1.2zM121.4 131.1l3-1.5 .3 .9z"/>
<path d="M201.9 19.1l3.3 .5-3.3 .5zM224.2 19.6l3.3-.5v1zM219.1 118.6l3.4 .5-3.4 .5zM224.2 119.1l3.3-.5v1zM220 112.6l3.3 .5-3.3 .6zM224.2 113.1l3.3-.5v1.1zM205.2 25.9l3.3-.5v1zM219.1 25.4l3.4 .5-3.4 .5z"/>
</g>
<g font-size="8.5">
<text x="82.6" y="21.3">A</text>
<text x="82.6" y="119.9">A</text>
</g>
<g font-size="4.7" fill="#808080">
<text x="210.2" y="18.6">1.50</text>
<text x="186.2" y="24.8">1.36</text>
<text x="32.2" y="49.4" transform="rotate(15 32.2 49.4)">R2.75</text>
<text x="24.8" y="68.3">R3.13</text>
<text x="31.7" y="87.3" transform="rotate(-15 31.7 87.3)">R2.88</text>
<text x="126.2" y="110.9" transform="rotate(-17 126.2 110.9)">0.06</text>
<text x="247.7" y="112.1">0.07</text>
<text x="186.2" y="118.1">0.14</text>
<text x="132.8" y="126.4" transform="rotate(-45 132.8 126.4)">128X 2.81°</text>
</g>
<g font-size="4.7">
<text x="154.9" y="154.5">Plain</text>
<text x="219.9" y="157.7">Mano Engineering, LLC</text>
<text x="224.7" y="173.1">Cheese Wheel Part</text>
</g>
<text font-size="4.6" x="200.5" y="136">SECTION A-A</text>
<text font-size="3.9" x="277.9" y="188.5">A4</text>
<text font-size="3.5" x="164.4" y="190.7">15-5 PH Stainless Steel</text>
<text font-size="2.9" x="14.9" y="207.6">SOLIDWORKS Educational Product. For Instructional Use Only.</text>
<text font-size="2.8" x="173.3" y="198.9">1.359 lbs</text>
<g font-size="2">
<text x="107.6" y="147.6">UNLESS OTHERWISE SPECIFIED:</text>
<text x="141.4" y="147.6">FINISH:</text>
<text x="188.3" y="147.5">DEBURR AND</text>
<text x="188.3" y="150">BREAK SHARP</text>
<text x="219.6" y="149">DO NOT SCALE DRAWING</text>
<text x="260.3" y="149.2">REVISION</text>
<text x="107.6" y="150.1">DIMENSIONS ARE IN MILLIMETERS</text>
<text x="107.6" y="152.6">SURFACE FINISH:</text>
<text x="107.6" y="155.1">TOLERANCES:</text>
<text x="188.3" y="152.5">EDGES</text>
<text x="109.2" y="157.6">LINEAR:</text>
<text x="109.2" y="160.1">ANGULAR:</text>
<text x="121.3" y="165">NAME</text>
<text x="137" y="164.9">SIGNATURE</text>
<text x="154.2" y="164.9">DATE</text>
<text x="207.1" y="164.9">TITLE:</text>
<text x="107.6" y="169.1">DRAWN</text>
<text x="107.9" y="173.3">CHK'D</text>
<text x="107.4" y="177.4">APPV'D</text>
<text x="108.1" y="181.8">MFG</text>
<text x="108.5" y="186">Q.A</text>
<text x="162.6" y="185.5">MATERIAL:</text>
<text x="207" y="185.5">DWG NO.</text>
<text x="162.6" y="198.5">WEIGHT:</text>
<text x="207.1" y="198.6">SCALE:1:2</text>
<text x="251.5" y="198.6">SHEET 3 OF 6</text>
</g>
</svg>
